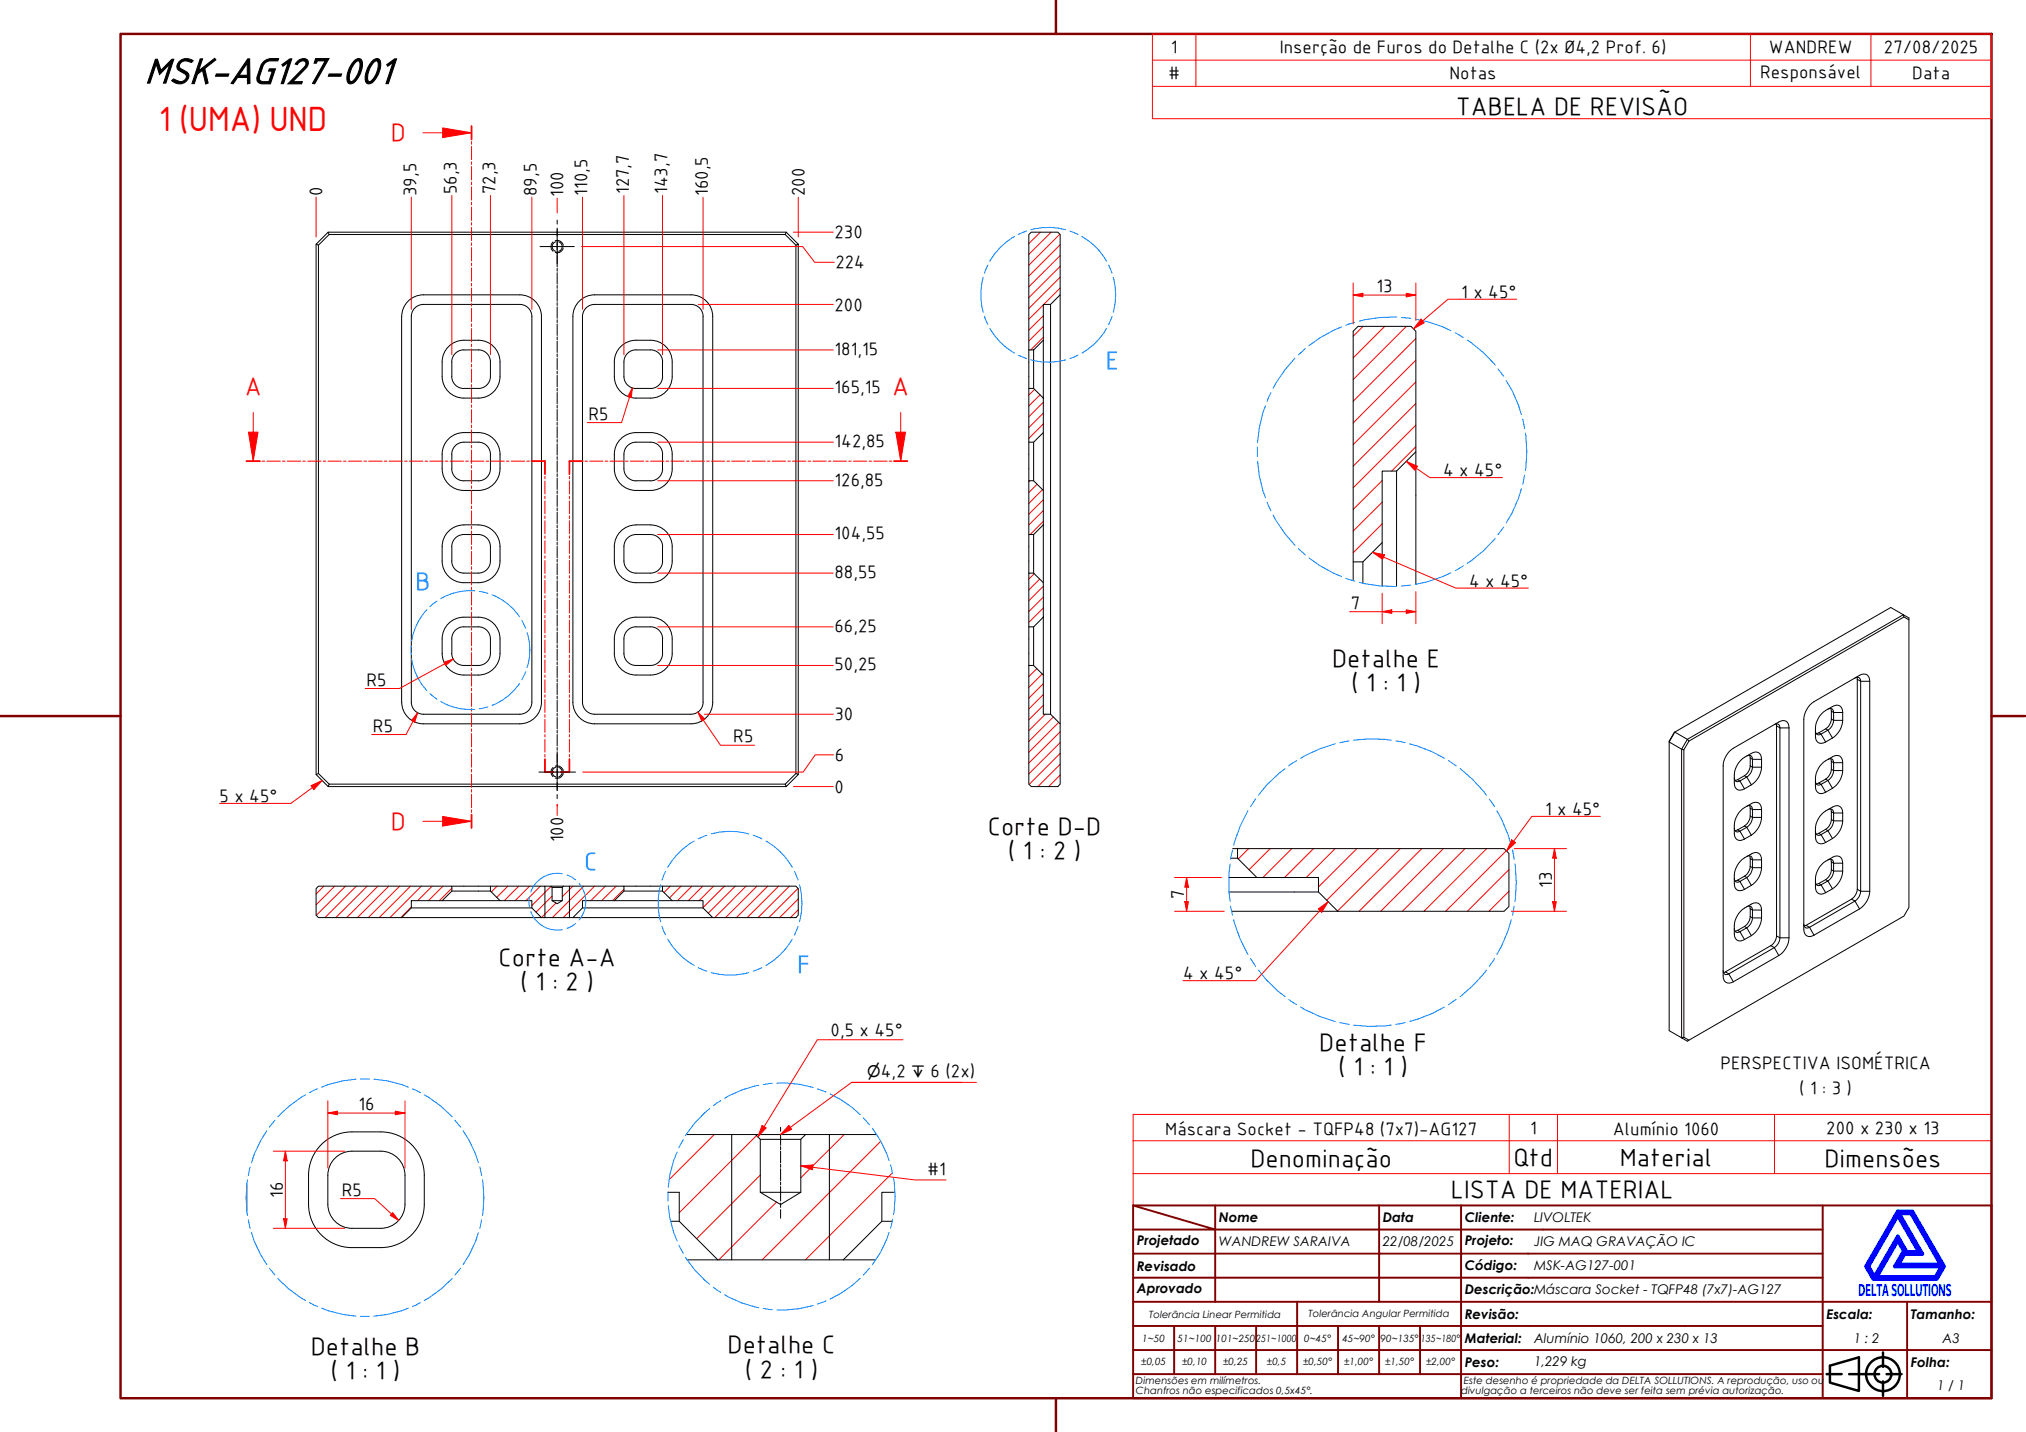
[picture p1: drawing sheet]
<svg xmlns="http://www.w3.org/2000/svg" width="420mm" height="297mm" viewBox="0 0 420 297" stroke-linecap="round" stroke-linejoin="round" font-family="sans-serif">
<!-- layer: Hatch (ABNT) -->
<g fill="none" stroke="#f00" stroke-width=".21">
<path d="M215.8 48.2l-2.4 2.3M218 48.2l-4.6 4.6M219.8 48.6l-6.4 6.4M219.9 59.7l-3.4 3.4M219.9 57.5l-6.5 6.5M219.9 55.3l-6.5 6.5M219.9 53l-6.5 6.5M219.9 50.8l-6.5 6.5M216.4 70l-2.6 2.6M216.4 67.7l-3 3M216.4 65.5l-3 3M216.4 63.3l-3 2.9"/>
<path d="M282.7 67.7l-2.1 2.1M287.2 67.7l-6.6 6.5M291.7 67.7l-11.1 11M293.6 79.2l-13 13M293.6 74.7l-13 13M293.6 70.2l-13 13M213.6 99.7l-.2 .2M214.5 80.8l-1.1 1.2M215.7 81.9l-2.3 2.3M216.4 87.9l-3 3M216.4 85.7l-3 3M216.4 83.4l-3 3.1"/>
<path d="M286.6 99.7l-6 6M293.6 92.7l-5 5M293.6 88.2l-13 13M293.6 83.7l-13 13M214.5 119l-1.1 1.1M215.1 100.4l-1.7 1.8M216.2 101.6l-2.8 2.8M216.4 108.1l-2.8 2.8M216.4 105.9l-3 3M216.4 103.7l-3 3M286.6 108.7l-6 5.9M286.6 104.2l-6 6"/>
<path d="M213.4 138v.1M215 138.7l-1.6 1.6M215.6 120.1l-2.2 2.3M216.1 139.8l-2.7 2.8M216.4 126.1l-3 3M216.4 123.9l-3 3M216.4 121.6l-3 3M216.4 146.3l-3 3M216.4 144.1l-3 3M216.4 141.8l-3 3M216.8 148.2l-3.4 3.4M218.4 148.7l-5 5.1"/>
<path d="M219.6 149.8l-6.2 6.2M219.9 158.5l-4.7 4.7M219.9 156.3l-6.5 6.4M219.9 154l-6.5 6.5M219.9 151.8l-6.5 6.5M219.9 160.8l-2.4 2.4M258.9 176l-2.1 2.2M263.4 176l-4.4 4.4M267.9 176l-6 6M272.4 176l-6 6M276.9 176l-6 6M281.4 176l-8 8"/>
<path d="M285.9 176l-10.8 10.7M290.4 176l-13 13M294.9 176l-13 13M299.3 176l-13 13M303.8 176l-13 13M308.3 176l-13 13M312.4 176.5l-12.6 12.5M67.2 183.8l-1.6 1.6M69.4 183.8l-3.8 3.9M71.6 183.8l-6 6.1M73.9 183.8l-6.5 6.5M76.1 183.8l-6.5 6.5"/>
<path d="M78.4 183.8l-6.5 6.5M80.6 183.8l-6.5 6.5M82.9 183.8l-6.5 6.5M85.1 183.8l-6.5 6.5M85.3 188.1l-2.2 2.2M87.4 183.8l-6.5 6.5M89.6 183.8l-3 3M91.9 183.8l-3 3M93.7 184.2l-2.6 2.6M103.1 183.8l-1.2 1.2M105.3 183.8l-2.3 2.3M107.6 183.8l-3 3"/>
<path d="M109.8 183.8l-3 3M112.1 183.8l-3 3M114.3 183.9l-4 3.9M114.5 185.9l-3.3 3.3M115.3 187.3l-3 3M118.8 183.8l-2.2 2.2M121.1 183.8l-6.5 6.5M123.3 183.8l-6.5 6.5M125.5 183.8l-3 3M127.8 183.8l-3 3M129.4 184.5l-2.4 2.3M139 183.8l-1.3 1.3"/>
<path d="M141.2 183.8l-2.4 2.5M143.5 183.8l-3 3M145.7 183.8l-3 3M148 183.8l-3 3M150.2 183.8l-4.4 4.5M152.5 183.8l-5.6 5.6M154.7 183.8l-6.5 6.5M157 183.8l-6.5 6.5M159.2 183.8l-6.5 6.5M161.5 183.8l-6.5 6.5M163.7 183.8l-6.5 6.5M165.5 184.3l-6.1 6"/>
<path d="M165.5 188.7l-1.6 1.6M165.5 186.5l-3.8 3.8M312.9 184.9l-4.1 4.1M312.9 180.4l-8.6 8.6M148.1 235.3l-9.3 9.4M156.9 235.5l-16 16.1M175.1 235.3l-9 9M182.6 236.8l-24.5 24.5M157.7 243.7l-13.2 13.2M161 249.4l-11.9 11.9M185.1 243.3l-18.1 18"/>
</g>
<!-- layer: Hidden (ABNT) -->
<path d="M114.7 50.2a1.31 1.31 0 0 0 0 1.9M115.1 49.9a1.24 1.24 0 0 1 1.7 1M115.2 50.2a1.02 1.02 0 0 0-.7 .9 1.02 1.02 0 0 0 .7 1M115.9 50.2a1.05 1.05 0 0 1 .7 1 1.05 1.05 0 0 1-.7 1M116.8 51.4a1.24 1.24 0 0 1-1.7 1M114.7 159.2a1.28 1.28 0 0 0 0 1.9M115.1 158.9a1.24 1.24 0 0 1 1.7 1M115.2 159.2a1.02 1.02 0 0 0-.7 1 1.02 1.02 0 0 0 .7 .9M115.9 159.2a1.04 1.04 0 0 1 .7 1 1.04 1.04 0 0 1-.7 .9M116.8 160.4a1.27 1.27 0 0 1-1.7 1" fill="none" stroke="#000" stroke-width=".21"/>
<!-- layer: Visible (ABNT) -->
<g fill="none" stroke="#000" stroke-width=".21">
<path d="M65.6 50.7l.4 .1v109.7M68.1 48.2l.2 .4-2.3 2.2M162.8 48.6l2.3 2.2M163 48.2l-.2 .4h-94.5M165.1 50.8l.4-.1v110l-.4-.2zM165.5 50.7l-2.5-2.5h-94.9l-2.5 2.5v110M213.4 48.6l.5-.4h5.5l.5 .4v12.6l-2 1.9h-1.5v7.5l-2 2h-1zM87.8 61.2h20a4.5 4.5 0 0 1 4.5 4.4v80a4.5 4.5 0 0 1-4.5 4.5h-20M87.8 63.1h20a2.51 2.51 0 0 1 2.5 2.5v80a2.51 2.51 0 0 1-2.5 2.6h-20M87.8 61.2a4.5 4.5 0 0 0-4.5 4.4v80a4.5 4.5 0 0 0 4.5 4.5M87.8 63.1a2.51 2.51 0 0 0-2.5 2.5v80a2.51 2.51 0 0 0 2.5 2.6M96.2 72.6a2.51 2.51 0 0 0-2.5 2.5v3a2.47 2.47 0 0 0 2.5 2.5"/>
<path d="M96.2 70.6a4.5 4.5 0 0 0-4.5 4.5 8.1 8.1 0 0 0 .6 5.3 4.5 4.5 0 0 0 3.9 2.2M96.2 72.6h3M96.2 70.6h3M99.2 72.6a2.51 2.51 0 0 1 2.5 2.5v3a2.51 2.51 0 0 1-2.5 2.5M99.2 70.6a4.5 4.5 0 0 1 4.5 4.5 8 8 0 0 1-.6 5.3 4.5 4.5 0 0 1-3.9 2.2M120.4 62.2a4.5 4.5 0 0 1 2.9-1h20a4.5 4.5 0 0 1 4.5 4.4v80a4.5 4.5 0 0 1-4.5 4.5h-20a4.5 4.5 0 0 1-4.5-4.4v-80a4.5 4.5 0 0 1 1.6-3.5zM129 71.6a4.5 4.5 0 0 1 2.9-1 8.1 8.1 0 0 1 5.3 .6 4.5 4.5 0 0 1 2.2 3.9 8 8 0 0 1-.6 5.3 4.5 4.5 0 0 1-3.9 2.2 8 8 0 0 1-5.3-.6 4.5 4.5 0 0 1-2.2-3.9 8.1 8.1 0 0 1 .6-5.3zM130.3 73.1l1-.5h3.6a2.48 2.48 0 0 1 2.5 2.5v3a2.48 2.48 0 0 1-2.5 2.5h-3a2.51 2.51 0 0 1-2.5-2.5v-3a2.5 2.5 0 0 1 .9-2zM145.8 65.6v80.1M145.8 65.7a2.51 2.51 0 0 0-2.5-2.6h-20a2.51 2.51 0 0 0-2.5 2.6v80a2.51 2.51 0 0 0 2.5 2.5h20a2.51 2.51 0 0 0 2.5-2.6M213.4 72.6v8M214.4 72.6v8"/>
<path d="M216.4 70.6v12M217.9 63.1v85.1M219.9 61.2v88.9M91.7 94.2a8.1 8.1 0 0 0 .6 5.3 4.5 4.5 0 0 0 3.9 2.2M93.7 94.2v3a2.51 2.51 0 0 0 2.5 2.5M96.2 91.7a2.51 2.51 0 0 0-2.5 2.5M96.2 89.7a4.5 4.5 0 0 0-4.5 4.5M96.2 80.6h3M96.2 82.6h3M96.2 89.7h3M96.2 91.7h3M96.2 99.7h3"/>
<path d="M99.2 91.7a2.51 2.51 0 0 1 2.5 2.5M99.2 89.7a4.5 4.5 0 0 1 4.5 4.5M101.7 94.2v3a2.51 2.51 0 0 1-2.5 2.5M103.7 94.2a8.1 8.1 0 0 1-.6 5.3 4.5 4.5 0 0 1-3.9 2.2M127.4 94.2a4.5 4.5 0 0 1 4.5-4.5 8.1 8.1 0 0 1 5.3 .6 4.5 4.5 0 0 1 2.2 3.9M127.4 94.2a8.1 8.1 0 0 0 .6 5.3 4.5 4.5 0 0 0 3.9 2.2 8.1 8.1 0 0 0 5.3-.6 4.5 4.5 0 0 0 2.2-3.9v-3M129.4 94.2v3a2.51 2.51 0 0 0 2.5 2.5M129.4 94.2a2.51 2.51 0 0 1 2.5-2.5h3a2.51 2.51 0 0 1 2.5 2.5M131.9 99.7h3M137.4 94.2v3a2.51 2.51 0 0 1-2.5 2.5M213.4 99.7h1l2 2v7.2l-2 2h-1zM213.4 80.6h1l2 2v7.1l-2 2h-1z"/>
<path d="M213.4 91.7v8M214.4 91.7v8M216.4 89.7v12M289.6 97.7v24M293.6 93.7v27.5M96.2 110.9a2.51 2.51 0 0 0-2.5 2.5v3a2.47 2.47 0 0 0 2.5 2.5M96.2 108.9a4.5 4.5 0 0 0-4.5 4.5 8 8 0 0 0 .6 5.2 4.5 4.5 0 0 0 3.9 2.3M96.2 101.7h3M96.2 108.9h3M96.2 118.9h3M96.2 110.9h3M99.2 110.9a2.51 2.51 0 0 1 2.5 2.5v3a2.51 2.51 0 0 1-2.5 2.5"/>
<path d="M99.2 108.9a4.5 4.5 0 0 1 4.5 4.5 8 8 0 0 1-.6 5.2 4.5 4.5 0 0 1-3.9 2.3M128.5 110.5a4.5 4.5 0 0 1 3.4-1.6 8.1 8.1 0 0 1 5.3 .6 4.5 4.5 0 0 1 2.2 3.9 8 8 0 0 1-.6 5.2 4.5 4.5 0 0 1-3.9 2.3 8 8 0 0 1-5.3-.6 4.5 4.5 0 0 1-2.2-3.9 8 8 0 0 1 .6-5.3zM130.3 111.4l1-.5h3.6a2.48 2.48 0 0 1 2.5 2.5v3a2.51 2.51 0 0 1-2.5 2.5h-3a2.51 2.51 0 0 1-2.5-2.5v-3a2.5 2.5 0 0 1 .9-2zM213.4 118.9h1l2 2v7.1l-2 2h-1zM213.4 110.9v8M214.4 110.9v8M216.4 108.9v12M280.6 116.6h2l4-4v-14.9h3l4-4v-25l-1-1h-11l-1 1v51.8M282.6 116.6v4.4M286.6 112.6v9M96.2 130a2.51 2.51 0 0 0-2.5 2.5v3a2.47 2.47 0 0 0 2.5 2.5M96.2 128a4.5 4.5 0 0 0-4.5 4.5 8 8 0 0 0 .6 5.3 4.5 4.5 0 0 0 3.9 2.2"/>
<path d="M96.2 128h3M96.2 120.9h3M96.2 130h3M96.2 138h3M99.2 130a2.51 2.51 0 0 1 2.5 2.5v3a2.51 2.51 0 0 1-2.5 2.5M99.2 128a4.5 4.5 0 0 1 4.5 4.5 8 8 0 0 1-.6 5.3 4.5 4.5 0 0 1-3.9 2.2M128.5 129.6a4.5 4.5 0 0 1 3.4-1.6 8.1 8.1 0 0 1 5.3 .6 4.5 4.5 0 0 1 2.2 3.9 8 8 0 0 1-.6 5.3 4.5 4.5 0 0 1-3.9 2.2 8 8 0 0 1-5.3-.6 4.5 4.5 0 0 1-2.2-3.9 8.1 8.1 0 0 1 .6-5.2zM130.3 130.6l1-.5 3.6-.1a2.48 2.48 0 0 1 2.5 2.5v3a2.51 2.51 0 0 1-2.5 2.5h-3a2.51 2.51 0 0 1-2.5-2.5v-3a2.5 2.5 0 0 1 .9-1.9zM213.4 138h1l2 2v8.2h1.5l2 1.9v12.6l-.5 .5h-5.5l-.5-.5zM213.4 130v8M214.4 130v8M216.4 128v12"/>
<path d="M394.8 128l1.1 .6M96.2 140h3M349.2 155.5l1.1-1.8-.4-.3-2.6-1.5-1.1 2 2.5 1.5 .5 .1v59.7M350.3 153.7l44.5-25.7-.1-.5-2.6-1.5-44.8 25.9-1.1 1.8v60.1l2.5 1.5v-59.9l1.2-2 44.8-25.9 1.2 .7v60l-1.1 1.8-44.9 26-1.2-.7 .5-.1 1.1 .6M362.2 156.8a.73 .73 0 0 1 .9-.1 .73 .73 0 0 1 .3 .8l-.4-.3M362.8 156.7l.2 .5M363 158.9l-.4 1.1-.8 .9M363 158.9l.4 .2M363 157.2v1.7M363.4 159.1l-.3 1.2-.9 .9M363.4 159.1v-1.6h1.9v1.6M363.4 159.1h1.9"/>
<path d="M365.3 159.1a4.6 4.6 0 0 1-2.1 3.7M365.3 157.5a1.29 1.29 0 0 0-.6-1.4 1.29 1.29 0 0 0-1.5 .2 5.4 5.4 0 0 0-3.2 7.3 1.27 1.27 0 0 0 1.8 0M368 150.3a.71 .71 0 0 1 .8-.1 .71 .71 0 0 1 .3 .8l-.7-.4M368.4 150.1v.5M368.4 150.6v43.5M371 151a1.29 1.29 0 0 0-.6-1.4 1.29 1.29 0 0 0-1.5 .2l-9.4 5.4a4.7 4.7 0 0 0-2.1 3.7v43.5a1.29 1.29 0 0 0 .6 1.4 1.29 1.29 0 0 0 1.5-.1M371 151h-1.9v43.5M371 151v43.5M376.5 151.6a.71 .71 0 0 0 .3 .8 .71 .71 0 0 0 .9-.1M377.2 152l-.6 .2M377.2 152l.5 .3M377.7 152.3l1.4-.8 .9 1.6"/>
<path d="M377.7 152.3l.9 1.6M379.1 157.5a.72 .72 0 0 1 .8-.1 .72 .72 0 0 1 .4 .8l-.5-.3M379.1 147.1a.73 .73 0 0 1 .8-.1 .73 .73 0 0 1 .4 .8l-.5-.3M379.6 146.9l.2 .6M379.6 157.4l.2 .5M379.8 149.1l-.4 1.2-.8 .9M379.8 159.6l-.4 1.1-.8 .9M379.8 159.6l.5 .2M379.8 149.1l.5 .3M379.8 147.5v1.6M379.8 157.9v1.7M380 153.1l-1.4 .8"/>
<path d="M380.3 149.4l-.4 1.2-.5 .6-.3 .3-.5-.3-1.4 .8M380.3 159.8l-.2 .8-.4 .8-.6 .5-.5-.3M380.3 159.8h1.8M380.3 149.4h1.8M382.1 147.8a1.29 1.29 0 0 0-.6-1.4 1.29 1.29 0 0 0-1.5 .2 5.4 5.4 0 0 0-3.1 7.2 1.27 1.27 0 0 0 1.7 .1M382.1 149.4a4.6 4.6 0 0 1-2.1 3.7M382.1 158.2a1.29 1.29 0 0 0-.6-1.4 1.29 1.29 0 0 0-1.5 .2 5.4 5.4 0 0 0-3.1 7.3 1.27 1.27 0 0 0 1.7 0M382.1 159.8a4.7 4.7 0 0 1-2.1 3.7M382.1 158.2h-1.8v1.6M382.1 147.8h-1.8v1.6M382.1 147.8v1.6M382.1 158.2v1.6"/>
<path d="M384.7 140.6a.72 .72 0 0 1 .8-.1 .72 .72 0 0 1 .4 .8M385.1 140.5l.1 .4M385.2 140.9l.7 .4M385.2 140.9v43.6M385.9 141.3v43.6h1.9M385.9 141.3h1.9M387.8 141.3a1.29 1.29 0 0 0-.7-1.4 1.29 1.29 0 0 0-1.5 .2l-9.4 5.4a4.7 4.7 0 0 0-2.1 3.7v43.6a1.29 1.29 0 0 0 .6 1.3 1.29 1.29 0 0 0 1.5-.1M387.8 141.3v43.6M68.3 162.7l-2.3-2.2-.4 .2 2.5 2.5M162.8 162.7h-94.5l-.2 .5h94.9M165.1 160.5l-2.3 2.2 .2 .5 2.5-2.5M255.2 178h1.4"/>
<path d="M255.6 176h1M359.7 161.3a.71 .71 0 0 0 .3 .8 .71 .71 0 0 0 .8-.1M359.7 171.7a.71 .71 0 0 0 .3 .8 .71 .71 0 0 0 .8-.1M360.4 161.7l-.6 .2M360.4 172.1l-.6 .2M360.4 161.7l.4 .3M360.4 172.1l.4 .3M360.8 162l1 1.6M360.8 172.4l1 1.6M361.8 160.9l.4 .3M361.8 171.3l.4 .3M361.8 160.9l-1.4 .8"/>
<path d="M361.8 171.3l-1.4 .8M362.2 167.2a.72 .72 0 0 1 .9 0 .72 .72 0 0 1 .3 .7l-.4-.3M362.2 177.7a.73 .73 0 0 1 .9-.1 .73 .73 0 0 1 .3 .8l-.4-.3M362.2 161.2l1 1.6M362.2 161.2l-1.4 .8M362.2 171.6l1 1.6M362.2 171.6l-1.4 .8M362.8 177.5l.2 .6M362.8 167.1l.2 .5M363 179.7l-.4 1.2-.8 .8M363 169.3l-.4 1.1-.8 .9M363 169.3l.4 .3"/>
<path d="M363 179.7l.4 .3M363 167.6v1.7M363 178.1v1.6M363.2 162.8l-1.4 .8M363.2 173.2l-1.4 .8M363.4 169.6l-.3 1.1-.9 .9M363.4 180l-.3 1.2-.5 .6-.4 .2-.4-.3M363.4 169.6h1.9M363.4 180h1.9M365.3 169.6a4.7 4.7 0 0 1-2.1 3.6M365.3 167.9a1.29 1.29 0 0 0-.6-1.4 1.29 1.29 0 0 0-1.5 .2 5.4 5.4 0 0 0-3.2 7.3 1.27 1.27 0 0 0 1.8 0M365.3 178.4a1.29 1.29 0 0 0-.6-1.4 1.29 1.29 0 0 0-1.5 .1 5.4 5.4 0 0 0-3.2 7.3 1.27 1.27 0 0 0 1.8 .1"/>
<path d="M365.3 180a4.6 4.6 0 0 1-2.1 3.6M365.3 167.9h-1.9v1.7M365.3 178.4h-1.9v1.6M365.3 167.9v1.7M365.3 178.4v1.6M376.5 172.5a.71 .71 0 0 0 .3 .7 .71 .71 0 0 0 .9-.1M376.5 162a.71 .71 0 0 0 .3 .8 .71 .71 0 0 0 .9-.1M377.2 172.9l-.6 .1M377.2 162.4l-.6 .2M377.2 172.9l.5 .2M377.2 162.4l.5 .3M377.7 173.1l1.4-.8 .9 1.6"/>
<path d="M377.7 162.7l1.4-.8 .9 1.6M377.7 173.1l.9 1.7M377.7 162.7l.9 1.6M378.6 172l-1.4 .9M378.6 161.6l-1.4 .8M379.1 178.4a.72 .72 0 0 1 .8-.1 .72 .72 0 0 1 .4 .8l-.5-.3M379.1 167.9a.73 .73 0 0 1 .8 0 .73 .73 0 0 1 .4 .7l-.5-.2M379.6 167.8l.2 .6M379.6 178.2l.2 .6M379.8 170l-.4 1.2-.8 .8M379.8 170l.5 .3M379.8 168.4v1.6"/>
<path d="M379.8 178.8v1.6M380 173.9l-1.4 .9M380 163.5l-1.4 .8M380.3 170.3l-.4 1.1-.5 .7-.3 .2-.5-.3M380.3 170.3h1.8M382.1 179.1a1.29 1.29 0 0 0-.6-1.4 1.29 1.29 0 0 0-1.5 .1 5.4 5.4 0 0 0-3.1 7.3 1.27 1.27 0 0 0 1.7 .1M382.1 168.6a1.29 1.29 0 0 0-.6-1.3 1.29 1.29 0 0 0-1.5 .1 5.4 5.4 0 0 0-3.1 7.3 1.34 1.34 0 0 0 1.7 .1M382.1 170.3a4.7 4.7 0 0 1-2.1 3.6M382.1 168.6h-1.8v1.7M382.1 168.6v1.7M66 183.8h27.7v1l-2 2h-6.4v1.5l-2 2h-17.3l-.4-.5v-5.5zM83.3 190.3h29"/>
<path d="M85.3 188.3h25M91.7 186.8h12M93.7 184.8h8M93.7 183.8h8M101.7 183.8h11.3v6.5h-.7l-2-2v-1.5h-6.6l-2-2zM113 183.8h1.3l.2 .3v2.7l1 .7 1.1-.7v-2.7l.2-.3h1.3v6.5h-5.1M114.3 183.8h2.5M114.5 184.1h2.1M114.5 186.8h2.1M118.1 183.8h19.3M118.8 190.3h29M120.8 188.3h25"/>
<path d="M127.4 186.8h12M129.4 183.8v1l-2 2h-6.6v1.5l-2 2h-.7M129.4 184.8h8M137.4 183.8h27.7l.4 .5v5.5l-.4 .5h-17.3l-2-2v-1.5h-6.4l-2-2zM254.8 182h18.6v3l4 4M254.8 185h18.6M255.4 189h22M260.6 182l-4-4v-2h55.3l1 1v11l-1 1h-34.5M359.7 182.2a.71 .71 0 0 0 .3 .7 .71 .71 0 0 0 .8-.1l-.4-.2M359.7 192.6a.71 .71 0 0 0 .3 .7 .71 .71 0 0 0 .8 0M360.4 182.6l-.6 .1M360.4 193l-.6 .2"/>
<path d="M360.4 193l.4 .3M360.8 193.3l1.4-.8 1 1.6M360.8 193.3l1 1.6M361.8 181.7l-1.4 .9M361.8 192.2l-1.4 .8M362.2 188.1a.72 .72 0 0 1 .9-.1 .72 .72 0 0 1 .3 .8l-.4-.3M362.8 187.9l.2 .6M363 190.1l-.4 1.2-.8 .9M363 190.1l.4 .3-.3 1.2-.9 .9-.4-.3M363 188.5v1.6M363.2 183.6l-1-1.6-1.4 .8 1 1.7M363.2 194.1l-1.4 .8"/>
<path d="M363.2 183.6l-1.4 .9M365.3 190.4a4.7 4.7 0 0 1-2.1 3.7M365.3 188.8a1.29 1.29 0 0 0-.6-1.4 1.29 1.29 0 0 0-1.5 .1 5.4 5.4 0 0 0-3.2 7.3 1.27 1.27 0 0 0 1.8 .1M365.3 188.8h-1.9v1.6h1.9M365.3 188.8v1.6M367.2 196.2l.8 .4M367.2 196.2l-9.4 5.4M368 196.6l-9.5 5.4 1 1.7M368 196.6l.9 1.6M368.4 194.1l-.3 1.2-.9 .9M368.4 194.1l.7 .4M368.9 198.2l-9.4 5.5"/>
<path d="M369.1 194.5l-.3 1.2-.8 .9M369.1 194.5h1.9M371 194.5a4.7 4.7 0 0 1-2.1 3.7M374.1 191.7a.72 .72 0 0 0 .3 .7 .72 .72 0 0 0 .9-.1l-.8-.4M374.5 191.9l-.4 .2M376.5 182.9a.71 .71 0 0 0 .3 .7 .71 .71 0 0 0 .9-.1M377.2 183.3l-.6 .1M377.2 183.3l.5 .2M377.7 183.5l1.4-.8 .9 1.7-1.4 .8M377.7 183.5l.9 1.7M378.6 182.5l-1.4 .8M379.8 180.4l-.4 1.2-.8 .9"/>
<path d="M379.8 180.4l.5 .3M380.3 180.7l-.2 .8-.4 .7-.6 .5-.5-.2M380.3 180.7v-1.6h1.8v1.6M380.3 180.7h1.8M382.1 180.7a4.7 4.7 0 0 1-2.1 3.7M384 186.5l.7 .4M384 186.5l-9.5 5.4M384.7 186.9l-9.4 5.4 .9 1.7M384.7 186.9l.9 1.6M385.2 184.5l-.4 1.1-.8 .9M385.2 184.5l.7 .4-.1 .3-.3 .8-.8 .9M385.6 188.5l-9.4 5.5"/>
<path d="M387.8 184.9a4.7 4.7 0 0 1-2.2 3.6M357.4 201.3a.71 .71 0 0 0 .3 .8 .71 .71 0 0 0 .8-.1l-.7-.4M357.8 201.6l-.4 .1M79 238.8a5 5 0 0 1 5 5v6a5 5 0 0 1-5 5M79 234.8a9 9 0 0 1 9 9v6a9 9 0 0 1-9 9M79 234.8h-6a9 9 0 0 0-9 9v6a9 9 0 0 0 9 9h6M79 238.8h-6a5 5 0 0 0-5 5v6a5 5 0 0 0 5 5h6M142.3 235.3h9.4M156.7 235.3h10.4M157.7 236.3h8.4M172 235.3h-4.9l-1 1v11l-4.2 2.6-4.2-2.6v-11l-1-1h-5v26M181.8 235.3h-9.8v26h2.9l8-8v-6h2.7"/>
<path d="M51.2 245.6v5.7M138.5 247.3h2.4v6l8 8M139.1 253.3h1.8M157.7 247.3h8.4M182.9 253.3h2.2M142.5 261.3h6.4M148.9 261.3h23.1M174.9 261.3h6.7"/>
</g>
<!-- layer: Linha Corte (ABNT) -->
<g fill="none" stroke="#f00" stroke-width=".21">
<path d="M91.8 27.5h6M97.8 26.1v2.8M97.8 29.4v.5M97.8 30.4v2.7M97.8 33.6v.5M97.8 34.6v2.7M97.8 37.8v.5M97.8 38.8v2.7M97.8 42v.5M97.8 43v2.7M97.8 46.2v.5M97.8 47.2v2.7"/>
<path d="M97.8 50.4v.5M97.8 51.4v2.7M97.8 54.6v.5M97.8 55.6v2.7M97.8 58.8v.5M97.8 59.8v2.7M97.8 63v.5M97.8 64v2.7M97.8 67.2v.5M97.8 68.2v2.7M97.8 71.4v.5M97.8 72.4v2.7"/>
<path d="M97.8 75.6v.5M97.8 76.6v2.7M97.8 79.8v.5M97.8 80.8v2.7M97.8 84v.5M97.8 85v2.7M97.8 88.2v.5M97.8 89.2v2.7M97.8 92.4v.5M97.8 93.4v2.7M97.8 96.6v.5M97.8 97.6v2.7"/>
<path d="M97.8 100.8v.5M97.8 101.8v2.7M97.8 105v.5M97.8 106v2.7M97.8 109.2v.5M97.8 110.2v2.7M97.8 113.4v.5M97.8 114.4v2.7M97.8 117.6v.5M97.8 118.6v2.7M97.8 121.8v.5M97.8 122.8v2.7"/>
<path d="M97.8 126v.5M97.8 127v2.7M97.8 130.2v.5M97.8 131.2v2.7M97.8 134.4v.5M97.8 135.4v2.7M97.8 138.6v.5M97.8 139.6v2.7M97.8 142.8v.5M97.8 143.8v2.7M97.8 147v.5M97.8 148v2.7"/>
<path d="M97.8 151.2v.5M97.8 152.2v2.7M97.8 155.4v.5M97.8 156.4v2.7M97.8 159.6v.5M97.8 160.6v2.7M97.8 163.8v.5M97.8 164.8v2.7M97.8 168v.5M97.8 169v2.7"/>
</g>
<path d="M97.8 26.1v2.8M97.8 169v2.7" fill="none" stroke="#f00" stroke-width=".36"/>
<path d="M91.8 26.5l6 1-6 1z" fill="#f00"/>
<path d="M87.7 27.5h4.1M91.8 26.5l6 1-6 1zM91.8 170.4h6" fill="none" stroke="#f00" stroke-width=".21"/>
<path d="M91.8 169.4l6 1-6 1z" fill="#f00"/>
<g fill="none" stroke="#f00" stroke-width=".21">
<path d="M51.1 95.7h2.8M52.5 89.6v6.1M54.4 95.7h.5M55.4 95.7h2.7M58.6 95.7h.5M59.6 95.7h2.8M62.8 95.7h.5M63.8 95.7h2.8M67 95.7h.6M68 95.7h2.8M71.2 95.7h.6M72.2 95.7h2.8"/>
<path d="M75.5 95.7h.5M76.5 95.7h2.7M79.7 95.7h.5M80.7 95.7h2.8M83.9 95.7h.6M84.9 95.7h2.8M88.1 95.7h.6M89.1 95.7h2.8M92.4 95.7h.5M93.3 95.7h2.8M96.6 95.7h.5M97.6 95.7h2.8"/>
<path d="M100.8 95.7h.5M101.8 95.7h2.8M105 95.7h.6M106 95.7h2.8M109.2 95.7h.6M110.2 95.7h2.8v2.6M113 98.8v.5M113 99.8v2.7M118.1 98.8v.5M118.1 99.8v2.7M120.8 95.7h-2.7v2.6M121.3 95.7h.5"/>
<path d="M122.3 95.7h2.8M125.5 95.7h.5M126.5 95.7h2.8M129.7 95.7h.6M130.7 95.7h2.8M133.9 95.7h.6M134.9 95.7h2.8M138.1 95.7h.6M139.1 95.7h2.8M142.3 95.7h.6M143.3 95.7h2.8M146.5 95.7h.6"/>
<path d="M147.5 95.7h2.8M150.7 95.7h.6M151.7 95.7h2.8M155 95.7h.5M156 95.7h2.7M159.2 95.7h.5M160.1 95.7h2.8M163.4 95.7h.5M164.4 95.7h2.7M167.6 95.7h.5M168.6 95.7h2.7M171.8 95.7h.5"/>
<path d="M172.8 95.7h2.8M176 95.7h.5M177 95.7h2.7M180.2 95.7h.5M181.2 95.7h2.8M184.4 95.7h.6M185.4 95.7h2.8M113 102.9v.5M113 103.9v2.7M113 107v.6M113 108v2.7M113 111.2v.5"/>
<path d="M113 112.1v2.7M113 115.3v.5M113 116.3v2.6M113 119.4v.5M118.1 102.9v.5M118.1 103.9v2.7M118.1 107v.6M118.1 108v2.7M118.1 111.2v.5M118.1 112.1v2.7M118.1 115.3v.5M118.1 116.3v2.6"/>
<path d="M118.1 119.4v.5M113 120.4v2.7M113 123.5v.5M113 124.5v2.7M113 127.6v.6M113 128.6v2.7M113 131.7v.6M113 132.7v2.7M113 135.9v.5M113 136.9v2.6M118.1 120.4v2.7M118.1 123.5v.5"/>
<path d="M118.1 124.5v2.7M118.1 127.6v.6M118.1 128.6v2.7M118.1 131.7v.6M118.1 132.7v2.7M118.1 135.9v.5M118.1 136.9v2.6M113 140v.5M113 141v2.7M113 144.1v.6M113 145.1v2.7M113 148.2v.6"/>
<path d="M113 149.2v2.7M113 152.4v.5M113 153.4v2.6M113 156.5v.5M113 157.5v2.7h1.8M118.1 157.5v2.7h-1.8M118.1 140v.5M118.1 141v2.7M118.1 144.1v.6M118.1 145.1v2.7M118.1 148.2v.6M118.1 149.2v2.7"/>
<path d="M118.1 152.4v.5M118.1 153.4v2.6M118.1 156.5v.5M87.7 170.4h4.1M91.8 169.4l6 1-6 1zM115.3 160.2h.5"/>
</g>
<path d="M235 236.6h178v-5.4h-178v12.2M313 231.2v12.2M323 231.2v12.2M368 231.2v12.2M413 236.6v6.8h-178M235 243.4v6.6h178v-6.6" fill="none" stroke="#f00" stroke-width=".21"/>
<!-- layer: Detail Boundary (ABNT) -->
<g fill="none" stroke="#0080ff" stroke-width=".21">
<path d="M203.9 57.5a13.5 13.5 0 0 0 0 7.3M204.9 55l-.7 1.7M210.4 49.1a13.6 13.6 0 0 0-5.1 5.1M212.9 47.9l-1.7 .7M221 47.7a13.3 13.3 0 0 0-7.2 0M221.9 47.9l1.7 .7M224.4 49.1a13.3 13.3 0 0 1 5.1 5.1M229.9 55l.7 1.7M230.9 57.5a13.1 13.1 0 0 1 0 7.3M204.2 65.6l.7 1.7M205.3 68.1a13.6 13.6 0 0 0 5.1 5.1M211.2 73.7l1.7 .7"/>
<path d="M213.8 74.6a13.5 13.5 0 0 0 7.2 .1M223.6 73.7l-1.7 .7M229.5 68.1a13.4 13.4 0 0 1-5.1 5.1M230.6 65.6l-.7 1.7"/>
</g>
<!-- layer: Linha Corte (ABNT) -->
<path d="M51.1 95.7h2.8M110.2 95.7h2.8v2.6M120.8 95.7h-2.7v2.6M185.4 95.7h2.8M113 157.5v2.7h1.8M118.1 157.5v2.7h-1.8" fill="none" stroke="#f00" stroke-width=".36"/>
<path d="M51.5 89.6h2l-1 6.1z" fill="#f00"/>
<path d="M51.5 89.6h2l-1 6.1zM52.5 85.6v4M186.8 89.6v6.1" fill="none" stroke="#f00" stroke-width=".21"/>
<path d="M185.8 89.6h2l-1 6.1z" fill="#f00"/>
<path d="M185.8 89.6h2l-1 6.1zM186.8 85.6v4" fill="none" stroke="#f00" stroke-width=".21"/>
<!-- layer: Detail Boundary (ABNT) -->
<g fill="none" stroke="#0080ff" stroke-width=".21">
<path d="M268.6 74.3l-2.2 2.4-1.8 2.8-.6 1.1M270.7 72.3l-1.4 1.3M278.2 67.8l-1.6 .7-2.9 1.6-2.2 1.6M281 66.9l-1.9 .6M289.6 65.8a25.7 25.7 0 0 0-7.7 .8M290.6 65.9l2 .1M293.5 66.2l2.5 .5 3.2 1.1 1.7 .8M301.8 69l1.7 1M304.3 70.6a25 25 0 0 1 5.8 5.1M310.7 76.5l1.1 1.6M312.3 78.9l1.2 2 1.4 3.1 .6 2M260.8 92.7v2"/>
<path d="M260.8 95.7l.4 2.9 .7 3.3 .5 1.4M262.4 84.2l-.5 1.3-.7 3.3-.4 3M263.6 81.5l-.8 1.7M315.8 86.9l.4 2M316.2 98.6l-.4 1.9M316.3 89.8a25.6 25.6 0 0 1 0 7.8M262.8 104.2l.8 1.7M264 106.8l.6 1.1 1.8 2.8 2.2 2.4M269.3 113.8l1.4 1.3M271.5 115.7l2.2 1.7 2.9 1.5 1.6 .7M279.1 120l1.9 .5M300.9 118.8l-1.7 .8-3.2 1.1-2.5 .5"/>
<path d="M303.5 117.4l-1.7 1M310.1 111.7a25 25 0 0 1-5.8 5.1M311.8 109.3l-1.1 1.6M315.5 101.4l-.6 2-1.4 3.1-1.2 2M85.3 133.9v1.9M85.4 136.7a12.2 12.2 0 0 0 3.1 6.5M88.5 126.5a12.2 12.2 0 0 0-3.1 6.5M90.6 124.7l-1.4 1.1M98.5 122.6a11.9 11.9 0 0 0-7.1 1.6M99.4 122.7l1.8 .4M102 123.4a12 12 0 0 1 5.7 4.5M108.2 128.7l.8 1.7"/>
<path d="M109 139.3l-.8 1.7M109.3 131.2a11.8 11.8 0 0 1 0 7.3M281.9 120.8a25.7 25.7 0 0 0 7.7 .8M292.6 121.4l-2 .1M89.2 143.9l1.4 1.1M91.4 145.5a11.9 11.9 0 0 0 7.1 1.6M101.2 146.6l-1.8 .4M107.7 141.8a12 12 0 0 1-5.7 4.5M144 174.5a14.5 14.5 0 0 0-5.5 5.4M146.6 173.3l-1.8 .7M147.5 173a14.5 14.5 0 0 1 7.8 0M156.2 173.2l1.8 .8"/>
<path d="M158.9 174.5a14.3 14.3 0 0 1 5.4 5.4M109.8 186v2.1M110.1 189a5.8 5.8 0 0 0 6.5 3.8M116.6 181.2a5.8 5.8 0 0 0-6.5 3.8M117.6 181.5l1.8 1M119.4 191.5l-1.8 1.1M120.1 183.3a5.8 5.8 0 0 1 0 7.5M137 183.5a14.2 14.2 0 0 0 0 7.7M137.3 192.1l.7 1.8M138 180.8l-.7 1.8M138.5 194.8a14.4 14.4 0 0 0 5.5 5.5M164.3 194.8a14.2 14.2 0 0 1-5.4 5.5"/>
<path d="M164.8 180.8l.7 1.8M165.5 192.2l-.7 1.8M165.8 183.5a14.3 14.3 0 0 1 0 7.7M144.8 200.7l1.8 .8M155.3 201.7a14.5 14.5 0 0 1-7.8 .1M158 200.7l-1.8 .8"/>
</g>
<!-- layer: Borda A3/A4 (ABNT) -->
<path d="M25 7h388v283h-388zM219 0v7M0 148.5h25M413 148.5h7M219 290v7" fill="none" stroke="#800000" stroke-width=".51"/>
<path d="M393.6 257.3l1.2 2.2-1.8 3.2h9.7l-1.3 2.2h-12.2zM393.6 252.1l4.4 7.6h-2.6l-1.8-3.2-4.9 8.4-1.2-2.2zM393.6 251.3h3l6.6 11.4-1.5 2.6h-13.2l-1.5-2.6zM393.8 251.7h2.5l6.2 10.6h-8.8l1.2-2.2h3.8zM395 259.7h.2l-.1 .2z" fill="none" stroke="#00f" stroke-width=".8"/>
<!-- layer: 0 -->
<path d="M388.5 265.3h13.2" fill="none" stroke="#000" stroke-width=".21"/>
<g fill="none" stroke="#800000" stroke-width=".4">
<path d="M235 250l17 5h-17M235 250h178v40h-178zM252 255h34v5h17M252 255v15M252 250v5M286 250v5h17v5M303 250v5h75M378 250v20h-143M235 260h51v10M235 275h17M243.5 275v10M260.5 275h-8.5v10"/>
<path d="M269 270v15h-8.5M277.5 275v10h-8.5M286 275v10h8.5M294.5 275v10M303 275h-42.5v10M303 260v5h-68M303 275v10h75M303 260h75M303 275h75M378 265h-75v10M395.5 270v10h17.5M413 270h-35v10h17.5v10"/>
<path d="M235 285h25.5M235 280h143v10M277.5 285h8.5M294.5 285h8.5v5"/>
</g>
<g fill="none" stroke="#000" stroke-width=".51">
<path d="M378.8 285h3.1M379.5 283.3l6-1.8v7l-6-1.7zM383.5 285h6.2M390.5 280.5v3M390.5 286.5v3M391.2 285h3.2"/>
<circle cx="390.5" cy="285" r="3.5"/>
<circle cx="390.5" cy="285" r="1.75"/>
</g>
<path d="M65.6 40.9v8.3M85.3 40.9v23.3M110.3 40.9v23.3M120.8 40.9v23.3M145.8 40.9v23.3M164.5 48.2h8.3M165.5 40.9v8.3M144.8 63.1h28M146.1 148.2h26.7M164.5 163.2h8.3" fill="none" stroke="#f00" stroke-width=".21"/>
<!-- layer: Linha de centro (ISO) -->
<g fill="none" stroke="#000" stroke-width=".21">
<path d="M115.5 45.6v.9M115.5 47.3v1.7M115.5 49.8v2M115.5 52.1v.6M115.5 53v2.4M115.5 55.7v.6M115.5 56.6v2.3M115.5 59.2v.6M115.5 60.1v2.4M115.5 62.8v.6M115.5 63.7v2.3M115.5 66.3v.6"/>
<path d="M115.5 67.2v2.4M115.5 69.9v.6M115.5 70.8v2.3M115.5 73.4v.6M115.5 74.3v2.4M115.5 77v.6M115.5 77.9v2.3M115.5 80.5v.6M115.5 81.4v2.4M115.5 84.1v.6M115.5 84.9v2.4M115.5 87.6v.6"/>
<path d="M115.5 88.5v2.4M115.5 91.2v.6M115.5 92.1v2.3M115.5 94.7v.6M115.5 95.6v2.4M115.5 98.3v.6M115.5 99.2v2.3M115.5 101.8v.6M115.5 102.7v2.4M115.5 105.4v.5M115.5 106.2v2.4M115.5 108.9v.6"/>
<path d="M115.5 109.8v2.3M115.5 112.4v.6M115.5 113.3v2.4M115.5 116v.6M115.5 116.9v2.4M115.5 119.6v.5M115.5 120.4v2.4M115.5 123.1v.6M115.5 124v2.4M115.5 126.6v.6M115.5 127.5v2.4M115.5 130.2v.6"/>
<path d="M115.5 131.1v2.3M115.5 133.7v.6M115.5 134.6v2.4M115.5 137.3v.6M115.5 138.2v2.4M115.5 140.9v.5M115.5 141.7v2.4M115.5 144.4v.6M115.5 145.3v2.3M115.5 147.9v.6M115.5 148.8v2.4M115.5 151.5v.6"/>
<path d="M115.5 152.4v2.3M115.5 155v.6M115.5 155.9v2.4M115.5 158.6v.6M115.5 159.5v2M115.5 162.3v1.7M115.5 164.8v.9"/>
</g>
<path d="M291.6 95.7l2.1 1.4" fill="none" stroke="#f00" stroke-width=".21"/>
<path d="M291.6 95.7l2.4 1-.6 .8z" fill="#f00"/>
<path d="M291.6 95.7l2.4 1-.6 .8zM293.7 97.1l2.8 2h15.1" fill="none" stroke="#f00" stroke-width=".21"/>
<path d="M291.6 126.9h2" fill="none" stroke="#f00" stroke-width=".21"/>
<path d="M291.6 126.5l2 .4-2 .3z" fill="#f00"/>
<path d="M286.6 126.9h2M291.6 126.5l2 .4-2 .3z" fill="none" stroke="#f00" stroke-width=".21"/>
<path d="M286.6 126.9l2-.4v.7z" fill="#f00"/>
<path d="M280.6 61.2h2M279.9 126.9h6.7M286.6 126.9l2-.4v.7zM286.6 123v6.4M288.6 126.9h3M293.6 122.7v6.7" fill="none" stroke="#f00" stroke-width=".21"/>
<path d="M280.6 61.2l2-.4v.8z" fill="#f00"/>
<path d="M280.6 61.2l2-.4v.8zM291.6 61.2h2" fill="none" stroke="#f00" stroke-width=".21"/>
<path d="M291.6 60.8l2 .4-2 .4z" fill="#f00"/>
<path d="M280.6 58.7v8.5M293.6 58.7v7.8M282.6 61.2h9M291.6 60.8l2 .4-2 .4zM322.4 176v2" fill="none" stroke="#f00" stroke-width=".21"/>
<!-- layer: Detail Boundary (ABNT) -->
<g fill="none" stroke="#0080ff" stroke-width=".21">
<path d="M266.5 159.5l-1.4 1-2.5 2.4-1.6 2M268.9 157.8l-1.6 1.1M276.9 154.3l-3.1 1-4.1 2M279.8 153.7l-1.9 .4M280.7 153.5l3.1-.2 3.4 .1 1.3 .2M289.5 153.7l1.9 .4M292.3 154.3l1.5 .4 3.2 1.2 2.5 1.4M300.4 157.8l1.6 1.1M302.8 159.4a29.1 29.1 0 0 1 5.5 5.6M255.1 179.2l-.3 2.2v3.4l.3 2.2M255.6 176.3l-.4 1.9M258.8 168.2a28.2 28.2 0 0 0-3 7.2"/>
<path d="M260.4 165.7l-1.1 1.7M308.8 165.7l1.1 1.7M310.4 168.2l1 1.7 1.3 3.2 .7 2.3M313.7 176.3l.3 1.9M314.2 179.2a27.6 27.6 0 0 1 0 7.8M255.2 187.9l.4 2M255.8 190.8a28.2 28.2 0 0 0 3 7.2M259.3 198.8l1.1 1.7M309.9 198.8l-1.1 1.6M313.4 190.8l-.7 2.3-1.3 3.1-1 1.8M314 187.9l-.3 2M261 201.2l1.6 2.1 2.5 2.3 1.4 1.1"/>
<path d="M267.3 207.3l1.6 1.1M269.7 208.9l4.1 2 3.1 1M277.9 212.1l1.9 .4M288.5 212.6l-1.3 .2-3.4 .1-3.1-.3M291.4 212.1l-1.9 .4M299.5 208.9l-2.5 1.3-3.2 1.3-1.5 .4M302 207.3l-1.6 1.1M308.3 201.2a29.1 29.1 0 0 1-5.5 5.6"/>
</g>
<path d="M322.4 176l.3 2h-.7z" fill="#f00"/>
<path d="M322.4 176l.3 2h-.7zM322.4 187v2" fill="none" stroke="#f00" stroke-width=".21"/>
<path d="M322 187h.7l-.3 2z" fill="#f00"/>
<path d="M314 176h10.9M322.4 178v9M313.4 189h11.5M322 187h.7l-.3 2z" fill="none" stroke="#f00" stroke-width=".21"/>
<path d="M275.4 187l-1.7 1.9" fill="none" stroke="#f00" stroke-width=".21"/>
<path d="M273.4 188.5l2-1.5-1.3 2.2z" fill="#f00"/>
<path d="M273.4 188.5l2-1.5-1.3 2.2zM273.7 188.9l-13.3 14.5h-15.1" fill="none" stroke="#f00" stroke-width=".21"/>
<path d="M246.1 182v2" fill="none" stroke="#f00" stroke-width=".21"/>
<path d="M246.1 182l.4 2h-.8z" fill="#f00"/>
<path d="M246.1 182l.4 2h-.8zM246.1 187v2" fill="none" stroke="#f00" stroke-width=".21"/>
<path d="M245.7 187h.8l-.4 2z" fill="#f00"/>
<path d="M243.6 182h9.7M243.6 189h10.3M245.7 187h.8l-.4 2zM246.1 184v3" fill="none" stroke="#f00" stroke-width=".21"/>
<path d="M313.9 174.5l-1.5 2" fill="none" stroke="#f00" stroke-width=".21"/>
<path d="M313.5 174.2l.8 .6-1.9 1.7z" fill="#f00"/>
<path d="M295 66.6l-1.9 1.6M313.5 174.2l.8 .6-1.9 1.7zM331.9 169.3h-14.2l-3.8 5.2" fill="none" stroke="#f00" stroke-width=".21"/>
<path d="M294.7 66.2l.7 .8-2.3 1.2z" fill="#f00"/>
<path d="M294.7 66.2l.7 .8-2.3 1.2zM314.5 62.1h-14.2l-5.3 4.5M66.8 161.9l-2 1.5" fill="none" stroke="#f00" stroke-width=".21"/>
<path d="M93.7 40.5v33.1M101.7 40.5v33.1M129.4 40.5v33.1M137.4 40.5v33.1" fill="none" stroke="#f00" stroke-width=".21"/>
<path d="M64.5 163l2.3-1.1-1.7 1.9z" fill="#f00"/>
<path d="M64.5 163l2.3-1.1-1.7 1.9zM64.8 163.4l-4.5 3.3h-14.8" fill="none" stroke="#f00" stroke-width=".21"/>
<path d="M136.4 72.6h36.4M136.4 99.7h36.4M136.4 91.7h36.4M136.4 80.6h36.4M136.4 118.9h36.4M136.4 110.9h36.4M136.4 138h36.4M136.4 130h36.4M86.6 147.9l-.9 1.7" fill="none" stroke="#f00" stroke-width=".21"/>
<path d="M86.6 147.9l-.6 1.9-.7-.4z" fill="#f00"/>
<path d="M94 136.7l-1.8 1M85.7 149.6l-1.5 2.8h-7.1M86.6 147.9l-.6 1.9-.7-.4z" fill="none" stroke="#f00" stroke-width=".21"/>
<path d="M92.1 137.4l1.9-.7-1.6 1.3z" fill="#f00"/>
<path d="M92.1 137.4l1.9-.7-1.6 1.3zM92.2 137.7l-9.4 5.1h-7.1M144.7 147.7l1.1 1.7" fill="none" stroke="#f00" stroke-width=".21"/>
<path d="M144.7 147.7l1.5 1.4-.7 .5z" fill="#f00"/>
<path d="M131.1 80.5l-.5 1.9M144.7 147.7l1.5 1.4-.7 .5zM145.8 149.4l3.6 5.2h7.1" fill="none" stroke="#f00" stroke-width=".21"/>
<path d="M131.1 80.5l-.2 2-.7-.2z" fill="#f00"/>
<path d="M130.6 82.4l-1.7 5.3h-7.1M131.1 80.5l-.2 2-.7-.2z" fill="none" stroke="#f00" stroke-width=".21"/>
<path d="M284.6 114.6l2.3 1" fill="none" stroke="#f00" stroke-width=".21"/>
<path d="M284.6 114.6l2.5 .5-.4 .9z" fill="#f00"/>
<path d="M284.6 114.6l2.5 .5-.4 .9zM286.9 115.6l15 6.4h15.1" fill="none" stroke="#f00" stroke-width=".21"/>
<!-- layer: Detail Boundary (ABNT) -->
<g fill="none" stroke="#0080ff" stroke-width=".21">
<path d="M55.3 234.6l-1.2 1.9-1.4 2.9-.5 1.8M57 232.4l-1.1 1.4M63.4 227.1a23.3 23.3 0 0 0-5.8 4.6M65.8 225.9l-1.6 .8M73.9 223.8l-2.8 .4-3 .8-1.4 .5M74.8 223.8h1.8M77.5 223.8l2.8 .4 3 .8 1.4 .5M85.5 225.9l1.7 .8M88 227.1a22.9 22.9 0 0 1 5.8 4.6M94.3 232.4l1.2 1.4M96 234.6l1.3 1.9 1.3 2.9 .6 1.8M51.3 244.8a22.9 22.9 0 0 0 0 7.3"/>
<path d="M51.5 253l.4 1.8M51.9 242l-.4 1.8M52.2 255.7l.5 1.8 1.4 2.8 1.2 2M99.2 255.7l-.6 1.8-1.3 2.8-1.3 2M99.5 242l.4 1.8M99.9 253l-.4 1.8M100.1 244.8a22.9 22.9 0 0 1 0 7.3M55.9 263.1l1.1 1.4M57.6 265.2a23.3 23.3 0 0 0 5.8 4.6M64.2 270.2l1.6 .8M66.7 271.3l1.4 .6 3 .8 2.8 .3M74.8 273.1h1.8"/>
<path d="M84.7 271.3l-1.4 .6-3 .8-2.8 .3M87.2 270.2l-1.7 .8M93.8 265.2a22.9 22.9 0 0 1-5.8 4.6M95.5 263.1l-1.2 1.4"/>
</g>
<path d="M59.2 238.8v2" fill="none" stroke="#f00" stroke-width=".21"/>
<path d="M59.2 238.8l.4 2h-.8z" fill="#f00"/>
<path d="M59.2 238.8l.4 2h-.8zM59.2 252.8v2" fill="none" stroke="#f00" stroke-width=".21"/>
<path d="M58.8 252.8h.8l-.4 2z" fill="#f00"/>
<path d="M56.7 238.8h14.8M82 230.9h2M56.7 254.8h14.8M58.8 252.8h.8l-.4 2zM59.2 240.8v12" fill="none" stroke="#f00" stroke-width=".21"/>
<path d="M82 230.5l2 .4-2 .3z" fill="#f00"/>
<path d="M68 230.9h2M82 230.5l2 .4-2 .3z" fill="none" stroke="#f00" stroke-width=".21"/>
<path d="M68 230.9l2-.4v.7z" fill="#f00"/>
<path d="M68 230.9l2-.4v.7zM68 228.4v13.9M70 230.9h12M84 228.4v13.9M81.2 251.8l1.5 1.4" fill="none" stroke="#f00" stroke-width=".21"/>
<path d="M81.4 251.5l1.3 1.7-1.8-1.1z" fill="#f00"/>
<path d="M70.6 248.6h7.1l3.5 3.2M81.4 251.5l1.3 1.7-1.8-1.1z" fill="none" stroke="#f00" stroke-width=".21"/>
<!-- layer: Detail Boundary (ABNT) -->
<g fill="none" stroke="#0080ff" stroke-width=".21">
<path d="M140.4 239l-.7 1.8-.8 2.9-.3 2.6M141.7 236.4l-.9 1.7M147.2 230a20.8 20.8 0 0 0-5 5.6M149.5 228.3l-1.6 1.1M157.4 225.1a21.5 21.5 0 0 0-7.1 2.7M160.2 224.7l-1.9 .3M161.1 224.7l1.7-.1 3 .3 2.8 .7M169.5 225.9l1.8 .6M172.1 226.9l2.2 1.1 2.5 1.8 1.6 1.4M179 231.9l1.3 1.4M180.9 234a22.6 22.6 0 0 1 3.5 6.7M138.5 247.2v1.9"/>
<path d="M138.6 250.1l.3 2.6 .8 2.9 .7 1.8M140.8 258.3l.9 1.7M184.4 255.6a21.9 21.9 0 0 1-3.5 6.7M184.7 241.6l.4 1.9M185.1 252.9l-.4 1.8M185.3 244.4a21.1 21.1 0 0 1 0 7.6M142.2 260.8a20.8 20.8 0 0 0 5 5.6M147.9 267l1.6 1.1M150.3 268.6a21.5 21.5 0 0 0 7.1 2.7M158.3 271.4l1.9 .3M168.6 270.8l-2.8 .6-3 .3h-1.7M171.3 269.9l-1.8 .6"/>
<path d="M178.4 265.2l-1.6 1.4-2.5 1.7-2.2 1.2M180.3 263.1l-1.3 1.4"/>
</g>
<!-- layer: Linha de centro (ISO) -->
<path d="M161.9 233.8v.9M161.9 235.5v2.1M161.9 237.9v.6M161.9 238.8v2.4M161.9 241.5v.6M161.9 242.4v2.5M161.9 245.2v.6M161.9 246.1v3M161.9 249.6v.9M161.9 250.9v1.8" fill="none" stroke="#000" stroke-width=".21"/>
<path d="M163.9 233.9l-2 1.4" fill="none" stroke="#f00" stroke-width=".21"/>
<path d="M163.6 233.5l.6 .8-2.3 1z" fill="#f00"/>
<path d="M158.5 233.7l-1.3 2.1M163.6 233.5l.6 .8-2.3 1zM176.6 224.5h25.9M199.5 224.5h-22.9l-12.7 9.4" fill="none" stroke="#f00" stroke-width=".21"/>
<path d="M158.1 233.4l.8 .6-1.7 1.8z" fill="#f00"/>
<path d="M187.2 215.7h-17.7l-11 18M158.1 233.4l.8 .6-1.7 1.8zM166.1 241.8l2.5 .3" fill="none" stroke="#f00" stroke-width=".21"/>
<path d="M166.1 241.8l2.5-.2-.1 1z" fill="#f00"/>
<path d="M239 17.9v6.7h174v-6.7M239 12.5v5.4h174M248 7v10.9M363 7v10.9M388 7v10.9M413 12.5h-174v-5.5h174v10.9M166.1 241.8l2.5-.2-.1 1zM168.6 242.1l21.2 2.7h6.4" fill="none" stroke="#f00" stroke-width=".21"/>
<!-- layer: Marca de centro (ISO) -->
<path d="M112 51.1h7.1M115.5 47.6v7.1M115.5 156.3v7.6M111.8 160.2h7.6" fill="none" stroke="#000" stroke-width=".21"/>
<path d="M115.5 41.1v3.1M120.6 51.1h45.9l2.5 3.3h4M172.8 156.6h-3.7l-2.5 3.6h-45.8M115.5 167.2v-.3v2.2" fill="none" stroke="#f00" stroke-width=".21"/>
<text font-size="8.1" x="30" y="17.3">MSK-AG127-001</text>
<text font-size="7" fill="#f00" x="32.9" y="27.2">1 (UMA) UND</text>
<g font-size="5.4">
<text x="301.9" y="23.9">TABELA DE REVISÃO</text>
<text x="276.3" y="138.4">Detalhe E</text>
<text x="280.2" y="143.4">( 1 : 1 )</text>
<text x="204.9" y="173.3">Corte D-D</text>
<text x="209" y="178.3">( 1 : 2 )</text>
<text x="103.4" y="200.5">Corte A-A</text>
<text x="107.9" y="205.5">( 1 : 2 )</text>
<text x="273.6" y="218">Detalhe F</text>
<text x="277.5" y="223">( 1 : 1 )</text>
<text x="259.3" y="242">Denominação</text>
<text x="313.9" y="241.8">Qtd</text>
<text x="335.9" y="241.8">Material</text>
<text x="378.4" y="242">Dimensões</text>
<text x="300.9" y="248.5">LISTA DE MATERIAL</text>
<text x="64.4" y="281">Detalhe B</text>
<text x="150.9" y="280.7">Detalhe C</text>
<text x="68.5" y="286">( 1 : 1 )</text>
<text x="154.4" y="285.7">( 2 : 1 )</text>
</g>
<g font-size="5.4" fill="#f00">
<text x="81.1" y="29.3">D</text>
<text x="50.8" y="82">A</text>
<text x="185" y="82">A</text>
<text x="81.1" y="172.2">D</text>
</g>
<g font-size="5.4" fill="#0080ff">
<text x="229.3" y="76.5">E</text>
<text x="86.2" y="122.3">B</text>
<text x="121.1" y="180.4">C</text>
<text x="165.3" y="201.9">F</text>
</g>
<g font-size="3.9">
<text x="242.8" y="11">1</text>
<text x="265.4" y="10.9">Inserção de Furos do Detalhe C (2x Ø4,2 Prof. 6)</text>
<text x="366.8" y="11">WANDREW</text>
<text x="390.7" y="11">27/08/2025</text>
<text x="242.2" y="16.5">#</text>
<text x="300.6" y="16.5">Notas</text>
<text x="365" y="16.2">Responsável</text>
<text x="396.6" y="16.5">Data</text>
<text x="66.8" y="40.6" transform="rotate(-90 66.8 40.6)">0</text>
<text x="86.3" y="40.6" transform="rotate(-90 86.3 40.6)">39,5</text>
<text x="94.7" y="40.3" transform="rotate(-90 94.7 40.3)">56,3</text>
<text x="102.7" y="40.3" transform="rotate(-90 102.7 40.3)">72,3</text>
<text x="111.3" y="40.6" transform="rotate(-90 111.3 40.6)">89,5</text>
<text x="116.8" y="40.9" transform="rotate(-90 116.8 40.9)">100</text>
<text x="121.8" y="40.6" transform="rotate(-90 121.8 40.6)">110,5</text>
<text x="130.4" y="40.3" transform="rotate(-90 130.4 40.3)">127,7</text>
<text x="138.4" y="40.3" transform="rotate(-90 138.4 40.3)">143,7</text>
<text x="146.8" y="40.6" transform="rotate(-90 146.8 40.6)">160,5</text>
<text x="166.8" y="40.6" transform="rotate(-90 166.8 40.6)">200</text>
<text x="173.1" y="49.4">230</text>
<text x="173.2" y="55.7">224</text>
<text x="173.1" y="64.4">200</text>
<text x="285.5" y="60.6">13</text>
<text x="303" y="61.7">1 x 45°</text>
<text x="173.1" y="73.6">181,15</text>
<text x="173.1" y="81.6">165,15</text>
<text x="122" y="87.1">R5</text>
<text x="173.1" y="92.7">142,85</text>
<text x="173.1" y="100.7">126,85</text>
<text x="299.3" y="98.7">4 x 45°</text>
<text x="173.1" y="111.9">104,55</text>
<text x="173.1" y="119.9">88,55</text>
<text x="304.7" y="121.7">4 x 45°</text>
<text x="173.1" y="131">66,25</text>
<text x="280.1" y="126.3">7</text>
<text x="76" y="142.2">R5</text>
<text x="173.1" y="139">50,25</text>
<text x="173.1" y="149.4">30</text>
<text x="77.3" y="151.8">R5</text>
<text x="152.1" y="154">R5</text>
<text x="173.1" y="157.8">6</text>
<text x="45.5" y="166.3">5 x 45°</text>
<text x="173.1" y="164.4">0</text>
<text x="320.4" y="169">1 x 45°</text>
<text x="116.8" y="174.7" transform="rotate(-90 116.8 174.7)">100</text>
<text x="321.8" y="184.2" transform="rotate(-90 321.8 184.2)">13</text>
<text x="245.5" y="186.5" transform="rotate(-90 245.5 186.5)">7</text>
<text x="245.3" y="203.1">4 x 45°</text>
<text x="172.3" y="214.8">0,5 x 45°</text>
<text x="356.8" y="221.8">PERSPECTIVA ISOMÉTRICA</text>
<text x="182.7" y="223.4">4,2</text>
<text x="193" y="223.4">6 (2x)</text>
<text x="373.1" y="226.8">( 1 : 3 )</text>
<text x="74.3" y="230.3">16</text>
<text x="241.7" y="235.3">Máscara Socket - TQFP48 (7x7)-AG127</text>
<text x="317.3" y="235.2">1</text>
<text x="334.5" y="235.3">Alumínio 1060</text>
<text x="378.7" y="235.2">200 x 230 x 13</text>
<text x="192.3" y="243.7">#1</text>
<text x="58.6" y="248.5" transform="rotate(-90 58.6 248.5)">16</text>
<text x="70.9" y="248.1">R5</text>
</g>
<text font-size="3.9" fill="#00f" x="385.4" y="268.8">DELTASOLLUTIONS</text>
<g font-size="3.3">
<text x="179.9" y="223.4">⌀</text>
<text x="189" y="223.4">↧</text>
</g>
<g font-size="2.8">
<text x="252.8" y="253.5">Nome</text>
<text x="286.8" y="253.5">Data</text>
<text x="303.8" y="253.6">Cliente:</text>
<text x="318.1" y="253.5">LIVOLTEK</text>
<text x="235.8" y="263.6">Revisado</text>
<text x="235.8" y="258.3">Projetado</text>
<text x="252.8" y="258.5">WANDREW SARAIVA</text>
<text x="286.8" y="258.4">22/08/2025</text>
<text x="303.8" y="263.4">Código:</text>
<text x="303.8" y="258.3">Projeto:</text>
<text x="318.1" y="263.5">MSK-AG127-001</text>
<text x="318.1" y="258.5">JIG MAQ GRAVAÇÃO IC</text>
<text x="235.8" y="268.3">Aprovado</text>
<text x="303.8" y="268.3">Descrição:Máscara Socket - TQFP48 (7x7)-AG127</text>
<text x="303.8" y="273.6">Revisão:</text>
<text x="378.8" y="273.5">Escala:</text>
<text x="396.3" y="273.5">Tamanho:</text>
<text x="303.8" y="278.6">Material:</text>
<text x="318.1" y="278.5">Alumínio 1060, 200 x 230 x 13</text>
<text x="384.4" y="278.5">1 : 2</text>
<text x="402.8" y="278.5">A3</text>
<text x="303.8" y="283.5">Peso:</text>
<text x="318.1" y="283.3">1,229 kg</text>
<text x="396.3" y="283.5">Folha:</text>
<text x="401.7" y="288.4">1 / 1</text>
</g>
<g font-size="2.1">
<text x="238.3" y="273.3">Tolerância Linear Permitida</text>
<text x="271.4" y="273.1">Tolerância Angular Permitida</text>
<text x="236.9" y="278.3">1~50</text>
<text x="244.2" y="278.3">51~100</text>
<text x="252.1" y="278.3">101~250</text>
<text x="260.5" y="278.3">251~1000</text>
<text x="270.5" y="278.3">0~45°</text>
<text x="278.4" y="278.3">45~90°</text>
<text x="286.3" y="278.3">90~135°</text>
<text x="294.7" y="278.3">135~180°</text>
<text x="235.6" y="287.1">Dimensões em milímetros.</text>
<text x="236.6" y="283.2">±0,05</text>
<text x="245.2" y="283.2">±0,10</text>
<text x="253.7" y="283.2">±0,25</text>
<text x="262.7" y="283.2">±0,5</text>
<text x="270.2" y="283.2">±0,50°</text>
<text x="278.7" y="283.2">±1,00°</text>
<text x="287.2" y="283.2">±1,50°</text>
<text x="295.7" y="283.2">±2,00°</text>
<text x="303.6" y="287.1">Este desenho é propriedade da DELTA SOLLUTIONS. A reprodução, uso ou</text>
<text x="235.6" y="289.2">Chanfros não especificados 0,5x45°.</text>
<text x="303" y="289.2">divulgação a terceiros não deve ser feita sem prévia autorização.</text>
</g>
</svg>
